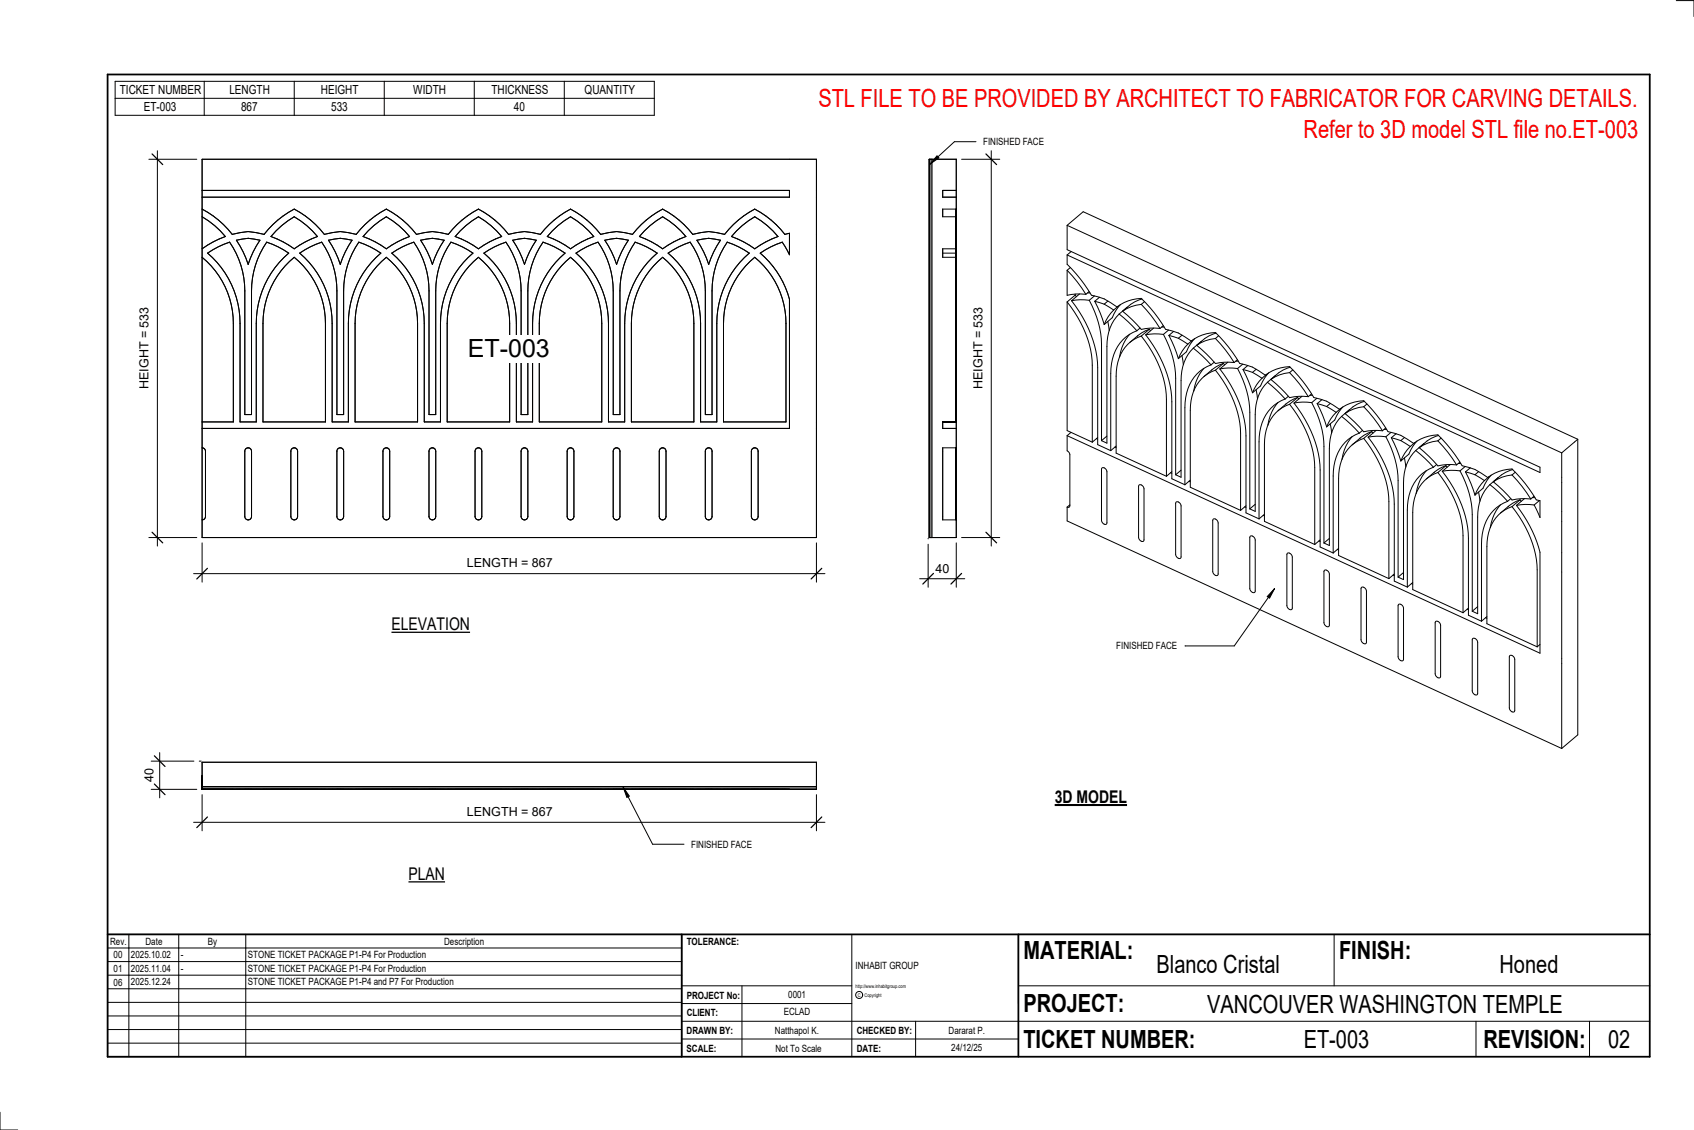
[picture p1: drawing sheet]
<svg xmlns="http://www.w3.org/2000/svg" width="914mm" height="610mm" viewBox="0 0 914 610" stroke-linecap="round" stroke-linejoin="round" font-family="sans-serif">
<path d="M109 424h332v2h-332z" fill="#7c7c7c"/>
<g fill="none" stroke="#000" stroke-width=".54">
<path d="M109 86h332v204h-332zM109 103h317v3h-317M109 117a46 46 0 0 1 13 11M109 113l9 6 7 7-7-7zM159 113l-9 6-7 7M159 113l9 6 7 7M209 113l-9 6-8 7M209 113l8 6 8 7M258 113l-9 6-7 7M258 113l9 6 8 7M308 113l-9 6-7 7M308 113l9 6 7 7"/>
<path d="M358 113l-9 6-8 7M358 113l9 6 7 7M407 113l-8 6-8 7M407 113l9 6 8 7M109 134l6-4 7-2-7 2zM109 139a46 46 0 0 1 17 35v54h-17M112 137l6-4 6-2a46 46 0 0 1 8 26v67h4v-67a46 46 0 0 1 8-26l6 2 6 4a50 50 0 0 0-18 37v54h-8v-54M112 137a50 50 0 0 1 18 37M128 130a20 20 0 0 1 12 0l-3 6-3 7-3-7zM134 125l-9 1M134 125l9 1M146 128a46 46 0 0 1 13-11 46 46 0 0 1 12 11"/>
<path d="M146 128l7 2 6 4M162 137l6-4 6-2a46 46 0 0 1 8 26v67h3v-67a46 46 0 0 1 9-26l6 2 6 4a50 50 0 0 0-18 37v54h-9v-54M162 137a50 50 0 0 1 17 37M171 128l-6 2-6 4M177 130a20 20 0 0 1 13 0l-4 6-2 7-3-7zM184 125l-9 1M184 125l8 1M196 128a46 46 0 0 1 13-11 46 46 0 0 1 12 11M196 128l6 2 7 4M211 137a50 50 0 0 1 18 37M211 137l6-4 6-2a46 46 0 0 1 9 26v67h3v-67a46 46 0 0 1 8-26l7 2 5 4a50 50 0 0 0-17 37v54h-9v-54M221 128l-6 2-6 4"/>
<path d="M233 129l-6 1 4 6 2 7 3-7 4-6M233 129l7 1M233 125l-8 1M233 125l9 1M246 128a46 46 0 0 1 12-11 46 46 0 0 1 13 11M246 128l6 2 6 4M261 137a50 50 0 0 1 18 37M261 137l6-4 6-2a46 46 0 0 1 8 26v67h4v-67a46 46 0 0 1 8-26l6 2 6 4a50 50 0 0 0-18 37v54h-8v-54M271 128l-7 2-6 4M277 130a20 20 0 0 1 12 0l-3 6-3 7-3-7zM283 125l-8 1M283 125l9 1"/>
<path d="M295 128l7 2 6 4M295 128a46 46 0 0 1 13-11 46 46 0 0 1 13 11M311 137a50 50 0 0 1 17 37M311 137l6-4 6-2a46 46 0 0 1 8 26v67h4v-67M321 128l-7 2-6 4M326 130a20 20 0 0 1 13 0l-3 6-3 7-3-7zM333 125l-9 1M333 125l8 1M343 131a46 46 0 0 0-8 26M343 131l6 2 6 4a50 50 0 0 0-18 37v54h-9v-54M345 128l7 2 6 4M345 128a46 46 0 0 1 13-11 46 46 0 0 1 12 11"/>
<path d="M361 137a50 50 0 0 1 17 37M361 137l5-4 7-2a46 46 0 0 1 8 26v67h3v-67a46 46 0 0 1 9-26l6 2 5 4a50 50 0 0 0-17 37v54h-9v-54M370 128l-6 2-6 4M376 130a20 20 0 0 1 13 0l-4 6-2 7-3-7zM383 125l-9 1M383 125l8 1M395 128l6 2 6 4M395 128a46 46 0 0 1 12-11 46 46 0 0 1 13 11M410 137a50 50 0 0 1 16 24M420 128l-7 2-6 4M424 126h2v11l-4-6-6 2-6 4M156 141l3-2a46 46 0 0 1 17 35v54h-34v-54a46 46 0 0 1 14-33z"/>
<path d="M206 141l3-2a46 46 0 0 1 16 35v54h-33v-54a46 46 0 0 1 14-33zM256 141l2-2a46 46 0 0 1 17 35v54h-34v-54a46 46 0 0 1 15-33zM305 141l3-2a46 46 0 0 1 17 35v54h-34v-54a46 46 0 0 1 14-33zM355 141l3-2a46 46 0 0 1 17 35v54h-34v-54a46 46 0 0 1 14-33zM405 141l2-2a46 46 0 0 1 17 35v54h-33v-54a46 46 0 0 1 14-33zM426 161v70h-317M109 242h1l1 1-1-1zM111 243v36M132 243v36M134 242h-1l-1 1M134 242h1l1 1M136 243v36"/>
<path d="M157 243v36M159 242h-1l-1 1M159 242h1l1 1M161 243v36M182 243v36M184 242h-2v1M184 242h1v1M185 243v36M207 243v36M209 242h-2v1M209 242h1v1M210 243v36"/>
<path d="M232 243v36M233 242h-1v1M233 242h2v1M235 243v36M256 243v36M258 242h-1l-1 1M258 242h2v1M260 243v36M281 243v36M283 242h-1l-1 1M283 242h1l1 1M285 243v36"/>
<path d="M306 243v36M308 242h-1l-1 1M308 242h1l1 1M310 243v36M331 243v36M333 242h-1l-1 1M333 242h1l1 1M335 243v36M356 243v36M358 242h-2v1M358 242h1l1 1M360 243v36"/>
<path d="M381 243v36M383 242h-2v1M383 242h1v1M384 243v36M406 243v36M407 242h-1v1M407 242h2v1M409 243v36M111 279l-1 1h-1h1zM132 279l1 1h1M136 279l-1 1h-1M157 279l1 1h1"/>
<path d="M161 279l-1 1h-1M182 279v1h2M185 279v1h-1M207 279v1h2M210 279v1h-1M232 279v1h1M235 279v1h-2M256 279l1 1h1M260 279v1h-2M281 279l1 1h1M285 279l-1 1h-1M306 279l1 1h1"/>
<path d="M310 279l-1 1h-1M331 279l1 1h1M335 279l-1 1h-1M356 279v1h2M360 279l-1 1h-1M381 279v1h2M384 279v1h-1M406 279v1h1M409 279v1h-2M108 411h1M109 411h332v15h-332zM109 426h17"/>
<path d="M109 426h13zM109 426h2M109 426h25M109 424h332M128 426h6zM130 426h-18h22M134 426h6zM134 426h22h-18M134 426h25M142 426h17M146 426h13zM157 426h2"/>
<path d="M159 426h25M159 426h17M159 426h12zM159 426h2M177 426h7zM179 426h-17h22M184 426h6zM184 426h22h-18M184 426h25M192 426h17M196 426h13zM207 426h2"/>
<path d="M209 426h24M209 426h16M209 426h12h-10M209 426h1M211 426h22M211 426h18M227 426h6zM233 426h7zM233 426h22h-17M233 426h25M241 426h17M246 426h12z"/>
<path d="M256 426h2M258 426h25M258 426h17M258 426h13zM258 426h2M277 426h6zM279 426h-18h22M283 426h6zM283 426h22h-18M283 426h25M291 426h17M295 426h13z"/>
<path d="M306 426h2M308 426h25M308 426h17M308 426h13zM308 426h2M326 426h7zM328 426h-17h22M333 426h6zM333 426h22h-18M333 426h25M341 426h17M345 426h13z"/>
<path d="M356 426h2M358 426h25M358 426h17M358 426h12zM358 426h2M376 426h7zM378 426h-17h22M383 426h6zM383 426h21h-17M383 426h24M391 426h16M395 426h12z"/>
<path d="M406 426h1M407 426h19M407 426h17M407 426h13zM407 426h2M410 426h16M413 426h13"/>
</g>
<path d="M502 86h1v204h-1z" fill="#7c7c7c"/>
<g fill="none" stroke="#000" stroke-width=".54">
<path d="M502 86h14v204h-14zM503 86v204M509 117h7v8v9h-7M509 113v4M509 113h7v13M516 103h-7v3h7M516 103h.1M509 134v5h7M509 134v3h7M516 139v35M516 137v37M516 131v6"/>
<path d="M516 137v20M516 129v10M516 125v1M516 137v24M516 126h.1M576 138v5l7 7 6 9a28 28 0 0 1 14 7l6-4 7-1 7 8 6 9a28 28 0 0 1 14 6l6-3 7-2 7 8 6 9a28 28 0 0 1 14 6l6-3 7-1 7 8 6 8a28 28 0 0 1 14 7l6-3 7-2 7 8 6 9a28 28 0 0 1 14 6l6-3 7-1 7 8 6 8a28 28 0 0 1 14 7l6-4 7-1 7 8 6 9h2v9l-3-7M576 122v13l255 117v3l-255-117M576 122l9-8 267 123M576 122l267 122M578 136l-2 2M576 146v13h5h5M576 146l5 6 5 7"/>
<path d="M578 144l-2 2M580 159l1 1M580 159l-4 4M580 159h.1M583 159l-5 3M588 157l-2 2M588 158h-1M591 160l-3 2M576 163a58 58 0 0 1 14 34v42M576 163v69l14 7M578 162a62 62 0 0 1 15 36v42l7 3M588 162a51 51 0 0 1 7 24v52"/>
<path d="M588 162h-5h-5M591 163l5 12M591 163l5 1M593 160h.1M593 160l-2 3M596 164l5 3M598 173l1 5M598 162l-2 2M601 167l-3 4-2 4M604 165l-3 2M604 169l10 9M604 169a23 23 0 0 0-7 18v52l-2-1"/>
<path d="M605 164l-2 3-3 4-4 4M608 166h.1M614 178a22 22 0 0 0-14 24v41M615 177l-1 1M616 164a21 21 0 0 0-10 4l10 10 5-1h5M616 164l5 6 5 7M616 161a25 25 0 0 0-12 8M618 163l-2 1M620 178l-6 3M620 178h1M620 178l-4 3M623 177l-5 4"/>
<path d="M628 176l-2 1M628 176h-1M631 178l-3 2M633 179h.1M633 179l-2 2M656 180a25 25 0 0 0-12 8M610 180l-4 5-2 8M614 181l-4 4M616 181a58 58 0 0 1 14 34v42M616 181a21 21 0 0 0-14 22v41l28 13M618 181a62 62 0 0 1 15 36v41l7 4M628 180a51 51 0 0 1 7 24v52"/>
<path d="M628 180h-5l-5 1M631 181l5 12M631 181l5 1M636 182l5 4M638 192l1 5M638 181l-2 1M641 186l-3 3-2 4M644 184l-3 2M644 188l10 9M644 188a23 23 0 0 0-6 17v52l-3-1M645 183l-2 3-3 4-4 3M648 184h.1"/>
<path d="M650 199l-3 5-3 7M654 197a22 22 0 0 0-14 23v42M654 200l-4 3M655 195l-1 2M656 200a58 58 0 0 1 14 34v41M656 200a21 21 0 0 0-13 21v42l27 12M656 183a21 21 0 0 0-10 3l10 10 5-1 5 1M656 183l6 6 4 7M658 181l-2 2M658 199a62 62 0 0 1 15 36v42l7 3M660 196l-6 4M660 196l1 1"/>
<path d="M660 196l-4 4M663 195l-5 4M668 194l-2 2M668 199a51 51 0 0 1 7 23v53M668 199h-5h-5M668 195h-1M671 196l-3 3M671 199l5 13M671 199l5 2M673 197h.1M674 197l-3 2M678 199l-2 2"/>
<path d="M696 198a22 22 0 0 0-10 7M698 200l-2 1M676 201l5 3M678 210l1 5M681 204l-3 4-2 4M684 202l-3 2M684 206l10 9M684 206a23 23 0 0 0-6 18v52l-3-1M685 201l-2 3-3 4-4 4M686 205l10 10 5-1h5M689 203l-5 3M690 217l-3 5-3 7"/>
<path d="M694 215a22 22 0 0 0-14 23v42M694 218l-4 4M695 214l-1 1M696 218a58 58 0 0 1 14 34v42M696 218a21 21 0 0 0-13 22v41l27 13M696 201l6 6 4 7M696 201a21 21 0 0 0-10 4M698 217a62 62 0 0 1 15 37v41l7 3M700 214l-6 4M700 214l1 1M700 214l-4 4M703 214l-5 3"/>
<path d="M708 212l-2 2M708 217a51 51 0 0 1 7 24v52M708 217h-5h-5M708 213h-1M711 215l-3 2M711 218l5 12M711 218l5 1M713 216h.1M714 216l-3 2M716 219l5 3M718 218l-2 1M725 220l-2 2-3 5-4 3"/>
<path d="M736 219a21 21 0 0 0-10 4l10 10 5-1h5M736 219l6 7 4 6M736 217a25 25 0 0 0-12 8M738 218l-2 1M516 228h-7v3h7M576 235v8l1 2v28v1h-1M576 235l255 117v-54a69 69 0 0 0-12-25M578 233l-2 2M592 237h1M593 236l-3 3M597 235l-2 3M718 229l1 5"/>
<path d="M721 222l-3 4-2 4M724 220l-3 2M724 225l10 9M724 225a23 23 0 0 0-6 17v52l-3-1M729 221h.1M730 236l-3 5-3 7M734 234a22 22 0 0 0-14 23v41M734 236l-4 4M735 232l-1 2M736 236a58 58 0 0 1 14 35v41M736 236a21 21 0 0 0-13 22v42l27 12M739 236a62 62 0 0 1 14 36v41l7 4"/>
<path d="M740 233l-6 4M740 233l1 1M740 233l-4 3M743 232l-4 4M748 231l-2 1M748 236a51 51 0 0 1 7 23v52M748 236l-5-1-4 1M748 232h-1M751 233l-3 3M751 236l5 13M751 236l5 2M753 234h.1"/>
<path d="M754 234l-3 2M756 238l5 3M758 236l-2 2M764 239l-3 2M765 238l-2 3-3 4-4 4M769 239h.1M776 238a21 21 0 0 0-10 4l10 9h5h5M776 238l6 6 4 7M777 235a25 25 0 0 0-13 8M778 236l-2 2M852 237l-9 7M852 237v159l-9 8"/>
<path d="M509 242v1M509 242h7v1M509 242v38M595 252a2.1 2.1 0 0 1 3 3v27a1.5 1.5 0 0 1-2 1 1.5 1.5 0 0 1-1-2zM602 241v1M602 241l-2 2M632 255h1M633 254l-3 3M638 254l-3 2M642 260h1M643 259l-3 3M758 247l1 5"/>
<path d="M761 241l-3 3-2 5M764 243l10 9M764 243a23 23 0 0 0-6 18v52l-3-2M770 254l-3 5-3 7M774 252a22 22 0 0 0-14 23v42M774 255l-4 3M775 251l-1 1M776 255a58 58 0 0 1 14 34v42M776 255a21 21 0 0 0-13 22v41l27 13M779 254a62 62 0 0 1 14 36v42l7 3M780 251l-6 4M780 251l1 1"/>
<path d="M780 251l-4 4M783 251l-4 3M788 249l-2 2M788 254a51 51 0 0 1 7 24v52M788 254h-5h-4M788 250h-1M791 252l-3 2M791 255l5 12M791 255l5 1M793 252l-2 3M796 256l5 3M798 254l-2 2"/>
<path d="M801 259l-3 4-2 4M804 257l-3 2M805 256l-2 3-2 4-5 4M809 258h.1M816 256a21 21 0 0 0-10 4l10 10 5-1h5M816 256l6 6 4 7M817 253a25 25 0 0 0-13 8M818 255l-2 1M843 244v160M509 279v1M516 279v1h-7M576 274v7l267 123"/>
<path d="M577 272l-1 2M615 262a2.1 2.1 0 0 1 3 2v27a1.5 1.5 0 0 1-2 1 1.5 1.5 0 0 1-1-2zM635 271a2.1 2.1 0 0 1 3 2v27a1.5 1.5 0 0 1-2 1 1.5 1.5 0 0 1-1-2zM672 273l1 1M673 273l-3 2M678 272l-3 3M682 278h1M683 277l-3 3M798 265l1 5M804 261l10 9M804 261a23 23 0 0 0-6 18v52l-3-1M810 272l-3 5-3 8"/>
<path d="M814 270a22 22 0 0 0-14 24v41M814 273l-4 4M816 269l-2 1M816 273a58 58 0 0 1 14 34v42M816 273a21 21 0 0 0-13 22v41l27 13M821 270l-7 3M821 270h.1M821 270l-5 3M823 269l-4 4M828 268l-2 1M828 272h-5l-4 1M829 268h-2"/>
<path d="M831 270l-3 2M501 290v1M655 280a2.1 2.1 0 0 1 3 2v28a1.5 1.5 0 0 1-2 0 1.5 1.5 0 0 1-1-1zM675 289a2.1 2.1 0 0 1 3 2v28a1.5 1.5 0 0 1-2 1 1.5 1.5 0 0 1-1-2zM695 298a2.1 2.1 0 0 1 3 3v27a1.5 1.5 0 0 1-2 1 1.5 1.5 0 0 1-1-2zM712 292h1M713 291l-3 3M718 290l-3 3M722 296l1 1M723 296l-3 2M715 308a2.1 2.1 0 0 1 3 2v27a1.5 1.5 0 0 1-2 1 1.5 1.5 0 0 1-1-2zM735 317a2.1 2.1 0 0 1 3 2v27a1.5 1.5 0 0 1-2 1 1.5 1.5 0 0 1-1-2z"/>
<path d="M752 310l1 1M753 310l-3 2M758 309l-3 2M762 315h1M763 314l-3 3M755 326a2.1 2.1 0 0 1 3 2v28a1.5 1.5 0 0 1-2 0 1.5 1.5 0 0 1-1-1zM775 335a2.1 2.1 0 0 1 3 2v28a1.5 1.5 0 0 1-2 1 1.5 1.5 0 0 1-1-2zM792 329h1M793 328l-3 3M798 327l-3 3M802 333l1 1M803 333l-3 2"/>
<path d="M795 344a2.1 2.1 0 0 1 3 3v27a1.5 1.5 0 0 1-2 1 1.5 1.5 0 0 1-1-2zM815 354a2.1 2.1 0 0 1 3 2v27a1.5 1.5 0 0 1-2 1 1.5 1.5 0 0 1-1-2zM831 348l-1 1M109 429v19M441 429v19M105 444h340"/>
</g>
<path d="M112 441l-6 5M444 441l-6 5" fill="none" stroke="#000" stroke-width=".67"/>
<path d="M252 434h46v8h-46z" fill="#fff"/>
<path d="M82 411h23M86 406v24M82 426h24" fill="none" stroke="#000" stroke-width=".54"/>
<path d="M83 408l6 5M83 423l6 6" fill="none" stroke="#000" stroke-width=".67"/>
<path d="M77 415h7v7h-7z" fill="#fff"/>
<path d="M80 86h26M85 81v214M80 290h26" fill="none" stroke="#000" stroke-width=".54"/>
<path d="M82 83l6 6M82 287l6 6" fill="none" stroke="#000" stroke-width=".67"/>
<path d="M74 166h8v44h-8z" fill="#fff"/>
<path d="M109 293v21M441 293v21M105 309h340" fill="none" stroke="#000" stroke-width=".54"/>
<path d="M112 307l-6 5M444 307l-6 5" fill="none" stroke="#000" stroke-width=".67"/>
<g fill="#fff">
<path d="M252 300h46v8h-46z"/>
<path d="M253 180h44v16h-44z"/>
</g>
<path d="M519 86h21M535 81v214M519 290h21" fill="none" stroke="#000" stroke-width=".54"/>
<path d="M532 83l6 6M532 287l6 6" fill="none" stroke="#000" stroke-width=".67"/>
<path d="M524 166h8v44h-8z" fill="#fff"/>
<path d="M501 294v23M516 293v24M496 312h25" fill="none" stroke="#000" stroke-width=".54"/>
<path d="M504 309l-6 6M519 309l-6 6" fill="none" stroke="#000" stroke-width=".67"/>
<path d="M505 303h7v7h-7z" fill="#fff"/>
<g fill="none" stroke="#000" stroke-width=".54">
<path d="M905 0h9v9M460 504v66M720 504v28M891 504h-341v37M368 532h92M401 532v38M550 532h341M368 551h523M368 541h92M494 551v19M797 551v19M858 551v19"/>
<path d="M368 561h182M0 600v10h10"/>
<circle cx="464" cy="537" r="1.9"/>
</g>
<path d="M58 40h833v530h-833zM58 504h833M368 504v66M550 504v66" fill="none" stroke="#000" stroke-width=".96"/>
<g fill="#fff">
<path d="M652 534h192v15h-192z"/>
<path d="M513 562h17v6h-17z"/>
<path d="M425 533h10v6h-10z"/>
<path d="M423 543h15v6h-15z"/>
<path d="M418 553h24v6h-24z"/>
<path d="M624 513h68v15h-68z"/>
<path d="M809 513h33v15h-33z"/>
<path d="M512 553h20v6h-20z"/>
<path d="M704 553h35v15h-35z"/>
<path d="M442 45h443v16h-443z"/>
<path d="M868 553h12v15h-12z"/>
<path d="M61 512h5v6h-5z"/>
<path d="M61 520h5v6h-5z"/>
<path d="M61 527h5v6h-5z"/>
</g>
<path d="M62 44h291v18h-291zM62 53h291M110 44v18M159 44v18M207 44v18M256 44v18M305 44v18" fill="none" stroke="#000" stroke-width=".54"/>
<path d="M211 332h43v10h-43z" fill="#fff"/>
<path d="M211 341h43" fill="none" stroke="#000" stroke-width=".69" stroke-linecap="butt"/>
<path d="M220 466h20v11h-20z" fill="#fff"/>
<path d="M220 476h20" fill="none" stroke="#000" stroke-width=".69" stroke-linecap="butt"/>
<path d="M569 424h40v12h-40z" fill="#fff"/>
<path d="M569 434h39" fill="none" stroke="#000" stroke-width="1.1" stroke-linecap="butt"/>
<path d="M704 62h182v15h-182z" fill="#fff"/>
<g fill="none" stroke="#000" stroke-width=".54">
<path d="M527 76h-12l-13 12M506 84l1 1-5 3zM688 318l-3 5-1-1zM688 318l-22 30h-26M336 425l4 4-2 1zM336 425l16 30h17M58 504h310v66h-310zM58 519h310M58 511h310M70 504v66M96 504v66M133 504v66"/>
<path d="M58 533h310M58 526h310M58 555h310M58 548h310M58 541h310M58 563h310"/>
</g>
<path d="M506 84l1 1-5 3zM688 318l-3 5-1-1zM336 425l4 4-2 1z" fill="#000"/>
<g font-size="13.5" fill="#f00">
<text x="442" y="58">STL FILE TO BE PROVIDED BY ARCHITECT TO FABRICATOR FOR CARVING DETAILS.</text>
<text x="704" y="75">Refer to 3D model STL file no.ET-003</text>
</g>
<g font-size="13.5">
<text x="253" y="193">ET-003</text>
<text x="552" y="517">MATERIAL:</text>
<text x="723" y="517">FINISH:</text>
<text x="624" y="525">Blanco Cristal</text>
<text x="809" y="525">Honed</text>
<text x="552" y="546">PROJECT:</text>
<text x="652" y="546">VANCOUVER WASHINGTON TEMPLE</text>
<text x="552" y="565">TICKET NUMBER:</text>
<text x="704" y="565">ET-003</text>
<text x="801" y="565">REVISION:</text>
<text x="868" y="565">02</text>
</g>
<g font-size="9.4">
<text x="211" y="340">ELEVATION</text>
<text x="569" y="433">3D MODEL</text>
<text x="220" y="475">PLAN</text>
</g>
<g font-size="6.7">
<text x="65" y="51">TICKET NUMBER</text>
<text x="124" y="51">LENGTH</text>
<text x="173" y="51">HEIGHT</text>
<text x="223" y="51">WIDTH</text>
<text x="265" y="51">THICKNESS</text>
<text x="316" y="51">QUANTITY</text>
<text x="78" y="60">ET-003</text>
<text x="130" y="60">867</text>
<text x="179" y="60">533</text>
<text x="277" y="60">40</text>
<text x="80" y="210" transform="rotate(-90 80 210)">HEIGHT = 533</text>
<text x="530" y="210" transform="rotate(-90 530 210)">HEIGHT = 533</text>
<text x="252" y="306">LENGTH = 867</text>
<text x="505" y="309">40</text>
<text x="83" y="422" transform="rotate(-90 83 422)">40</text>
<text x="252" y="440">LENGTH = 867</text>
</g>
<g font-size="5.4">
<text x="531" y="78">FINISHED FACE</text>
<text x="603" y="350">FINISHED FACE</text>
<text x="373" y="457">FINISHED FACE</text>
<text x="59" y="510">Rev.</text>
<text x="79" y="510">Date</text>
<text x="112" y="510">By</text>
<text x="240" y="510">Description</text>
<text x="371" y="510">TOLERANCE:</text>
<text x="61" y="517">00</text>
<text x="71" y="517">2025.10.02</text>
<text x="98" y="517">-</text>
<text x="134" y="517">STONE TICKET PACKAGE P1-P4 For Production</text>
<text x="61" y="525">01</text>
<text x="71" y="524">2025.11.04</text>
<text x="98" y="524">-</text>
<text x="134" y="524">STONE TICKET PACKAGE P1-P4 For Production</text>
<text x="462" y="523">INHABIT GROUP</text>
<text x="61" y="532">06</text>
<text x="71" y="532">2025.12.24</text>
<text x="134" y="532">STONE TICKET PACKAGE P1-P4 and P7 For Production</text>
<text x="371" y="539">PROJECT No:</text>
<text x="425" y="538">0001</text>
<text x="371" y="548">CLIENT:</text>
<text x="423" y="548">ECLAD</text>
<text x="371" y="558">DRAWN BY:</text>
<text x="418" y="558">Natthapol K.</text>
<text x="462" y="558">CHECKED BY:</text>
<text x="512" y="558">Dararat P.</text>
<text x="371" y="567">SCALE:</text>
<text x="419" y="567">Not To Scale</text>
<text x="462" y="567">DATE:</text>
<text x="513" y="567">24/12/25</text>
</g>
<g font-size="2.7">
<text x="462" y="533">http://www.inhabitgroup.com</text>
<text x="463" y="538">C</text>
<text x="467" y="538">Copyright</text>
</g>
</svg>
